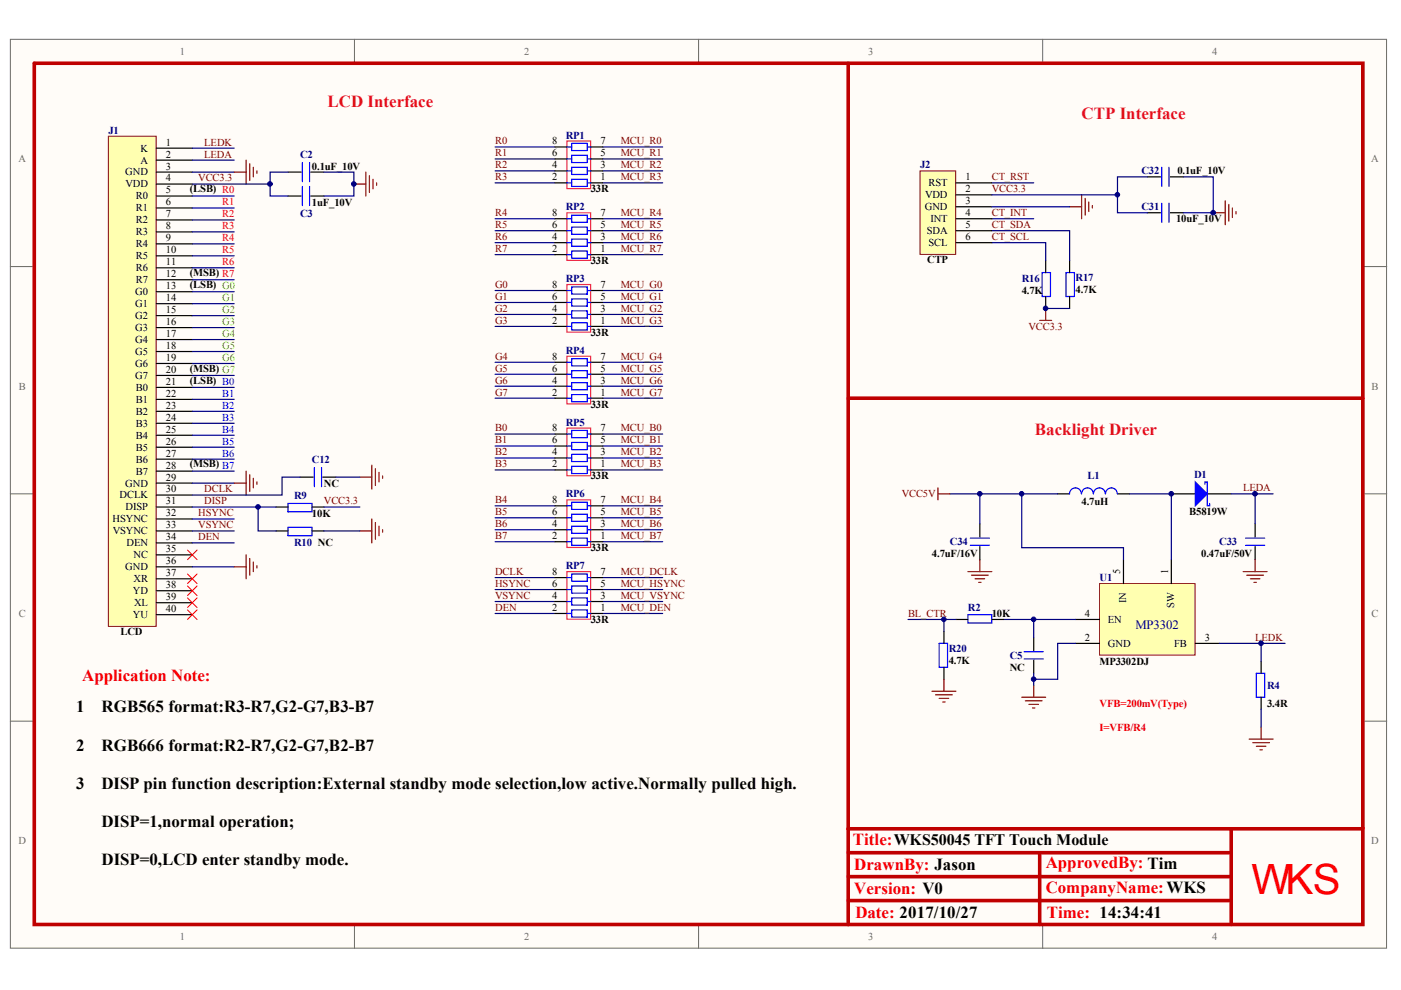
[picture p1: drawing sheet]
<svg xmlns="http://www.w3.org/2000/svg" width="297mm" height="210mm" viewBox="0 0 297 210" stroke-linecap="round" stroke-linejoin="round" font-family="sans-serif">
<g fill="#fffcf8" stroke="#696969" stroke-width=".21">
<path d="M2.2 8.3h291.8v192.7h-291.8z"/>
<path d="M7.3 13.4h281.6v182.6h-281.6z"/>
</g>
<path d="M75.2 8.3v5.1M148.1 8.3v5.1M221.1 8.3v5.1M2.2 56.5h5.1M289 56.5h5M2.2 104.7h5.1M289 104.7h5M2.2 152.9h5.1M289 152.9h5M75.2 196v5.1M148.1 196v5.1M221.1 196v5.1" fill="none" stroke="#696969" stroke-width=".21"/>
<g fill="none" stroke="#000080" stroke-width=".25">
<path d="M105 31.2h12.7M105 33.7h12.7M105 36.2h12.7M105 38.8h12.7M127.8 31.2h12.7M127.8 33.7h12.7M127.8 36.2h12.7M127.8 38.8h12.7M105 46.4h12.7M105 48.9h12.7M105 51.5h12.7M105 54h12.7"/>
<path d="M127.8 46.4h12.7M127.8 48.9h12.7M127.8 51.5h12.7M127.8 54h12.7M105 61.6h12.7M105 64.1h12.7M105 66.7h12.7M105 69.2h12.7M105 76.8h12.7M105 79.3h12.7M127.8 61.6h12.7M127.8 64.1h12.7"/>
<path d="M127.8 66.7h12.7M127.8 69.2h12.7M127.8 76.8h12.7M127.8 79.3h12.7M105 81.9h12.7M105 84.4h12.7M105 92h12.7M105 94.6h12.7M105 97.1h12.7M105 99.6h12.7M127.8 81.9h12.7M127.8 84.4h12.7"/>
<path d="M127.8 92h12.7M127.8 94.6h12.7M127.8 97.1h12.7M127.8 99.6h12.7"/>
</g>
<path d="M23 28.9h10.1v103.9h-10.1z" fill="#ffffb0" stroke="#800000" stroke-width=".21"/>
<g fill="none" stroke="#000" stroke-width=".25">
<path d="M33.2 31.4h7.6M33.2 34h7.6M33.2 36.5h7.6M33.2 39h7.6M61.1 36.5h2.8M65.9 36.5h2.8M33.2 41.6h7.6M33.2 44.1h7.6M33.2 46.6h7.6M33.2 49.2h7.6M33.2 51.7h7.6M33.2 54.2h7.6"/>
<path d="M33.2 56.8h7.6M33.2 59.3h7.6M61.1 41.6h2.8M65.9 41.6h2.8M33.2 61.9h7.6M33.2 64.4h7.6M33.2 66.9h7.6M33.2 69.5h7.6M33.2 72h7.6M33.2 74.5h7.6M33.2 77.1h7.6M33.2 79.6h7.6"/>
<path d="M33.2 82.1h7.6M33.2 84.7h7.6M33.2 87.2h7.6M33.2 89.7h7.6M33.2 92.3h7.6M33.2 94.8h7.6M33.2 97.4h7.6M33.2 99.9h7.6M33.2 102.4h7.6M33.2 105h7.6M33.2 107.5h7.6M33.2 110h7.6"/>
<path d="M33.2 112.6h7.6M33.2 115.1h7.6M33.2 117.6h7.6M58.5 107.5h2.6M58.5 112.6h2.6M63.6 101.2h2.8M66.1 107.5h2.6M66.1 112.6h2.6M68.4 101.2h2.8M33.2 120.2h7.6M33.2 122.7h7.6M33.2 125.3h7.6"/>
<path d="M33.2 127.8h7.6M33.2 130.3h7.6"/>
</g>
<g fill="none" stroke="#000080" stroke-width=".25">
<path d="M40.8 39h16.5v2.6h3.8M40.8 31.4h8.9M40.8 34h8.9M40.8 36.5h8.9M61.1 36.5h-3.8v2.5M68.7 36.5h6.3v5.1h-6.3M40.8 41.6h8.9M40.8 44.1h8.9M40.8 46.6h8.9M40.8 49.2h8.9M40.8 51.7h8.9M40.8 54.2h8.9"/>
<path d="M40.8 56.8h8.9M40.8 59.3h8.9M40.8 61.9h8.9M40.8 64.4h8.9M40.8 66.9h8.9M40.8 69.5h8.9M40.8 72h8.9M40.8 74.5h8.9M40.8 77.1h8.9M40.8 79.6h8.9M40.8 82.1h8.9M40.8 84.7h8.9"/>
<path d="M40.8 87.2h8.9M40.8 89.7h8.9M40.8 92.3h8.9M40.8 94.8h8.9M40.8 97.4h8.9M40.8 99.9h8.9M40.8 102.4h8.9M40.8 110h8.9M40.8 112.6h8.9M40.8 115.1h8.9M40.8 107.5h13.9M58.5 107.5h-3.8v5.1h3.8"/>
<path d="M63.6 101.2h-3.8v3.8h-19M68.7 112.6h7.6M68.7 107.5h7.6M71.2 101.2h5.1M40.8 120.2h8.9"/>
</g>
<g fill="none" stroke="#800000" stroke-width=".25">
<path d="M49.7 36.5h2.5M52.2 34v5M52.9 34.7v3.6M53.7 35.5v2M54.5 36.2v.5M75 39h2.6M77.6 36.5v5.1M78.3 37.2v3.6M79.1 38v2M79.8 38.8v.5M52.2 99.9v5.1M78.8 98.6v5.1"/>
<path d="M79.6 99.4v3.5M49.7 102.4h2.5M52.2 117.6v5.1M52.9 100.7v3.5M52.9 118.4v3.6M53.7 101.4v2M53.7 119.2v2M54.5 102.2v.5M54.5 119.9v.5M76.3 112.6h2.5M76.3 101.2h2.5M78.8 110v5.1"/>
<path d="M79.6 110.8v3.5M80.4 100.1v2.1M80.4 111.6v2M81.1 100.9v.5M81.1 112.3v.5M49.7 120.2h2.5"/>
</g>
<path d="M39.8 116.6l2 2.1M41.8 116.6l-2 2.1" fill="none" stroke="#f00" stroke-width=".21"/>
<path d="M64.1 34.5v4M64.1 39.5v4.1M65.6 34.5v4M65.6 39.5v4.1M66.7 99.1v4.1M68.2 99.1v4.1M61.1 106.7h5v1.8h-5zM61.1 111.8h5v1.8h-5z" fill="none" stroke="#00f" stroke-width=".25"/>
<path d="M120.2 29.9h5v10.1h-5z" fill="#fff" stroke="#da2467" stroke-width=".25"/>
<path d="M117.7 38.8h2.5M117.7 36.2h2.5M117.7 33.7h2.5M117.7 31.2h2.5M125.3 38.8h2.5M125.3 36.2h2.5M125.3 33.7h2.5M125.3 31.2h2.5" fill="none" stroke="#000" stroke-width=".25"/>
<path d="M120.2 38.8h1M120.2 36.2h1M120.2 33.7h1M120.2 31.2h1M121.2 38h3.3v1.5h-3.3zM121.2 35.5h3.3v1.5h-3.3zM121.2 32.9h3.3v1.6h-3.3zM121.2 30.4h3.3v1.5h-3.3zM124.5 38.8h.8M124.5 36.2h.8M124.5 33.7h.8M124.5 31.2h.8" fill="none" stroke="#00f" stroke-width=".25"/>
<path d="M120.2 45.1h5v10.1h-5z" fill="#fff" stroke="#da2467" stroke-width=".25"/>
<path d="M117.7 54h2.5M117.7 51.5h2.5M117.7 48.9h2.5M117.7 46.4h2.5M125.3 54h2.5M125.3 51.5h2.5M125.3 48.9h2.5M125.3 46.4h2.5" fill="none" stroke="#000" stroke-width=".25"/>
<path d="M120.2 54h1M120.2 51.5h1M120.2 48.9h1M120.2 46.4h1M121.2 53.2h3.3v1.5h-3.3zM121.2 50.7h3.3v1.5h-3.3zM121.2 48.2h3.3v1.5h-3.3zM121.2 45.6h3.3v1.5h-3.3zM124.5 54h.8M124.5 51.5h.8M124.5 48.9h.8M124.5 46.4h.8" fill="none" stroke="#00f" stroke-width=".25"/>
<path d="M120.2 60.3h5v10.1h-5z" fill="#fff" stroke="#da2467" stroke-width=".25"/>
<path d="M117.7 69.2h2.5M117.7 66.7h2.5M117.7 64.1h2.5M117.7 61.6h2.5M125.3 69.2h2.5M125.3 66.7h2.5M125.3 64.1h2.5M125.3 61.6h2.5" fill="none" stroke="#000" stroke-width=".25"/>
<path d="M120.2 69.2h1M120.2 66.7h1M120.2 64.1h1M120.2 61.6h1M121.2 68.4h3.3v1.6h-3.3zM121.2 65.9h3.3v1.5h-3.3zM121.2 63.4h3.3v1.5h-3.3zM121.2 60.8h3.3v1.6h-3.3zM124.5 69.2h.8M124.5 66.7h.8M124.5 64.1h.8M124.5 61.6h.8" fill="none" stroke="#00f" stroke-width=".25"/>
<path d="M120.2 75.5h5v10.1h-5z" fill="#fff" stroke="#da2467" stroke-width=".25"/>
<path d="M117.7 79.3h2.5M117.7 76.8h2.5M125.3 79.3h2.5M125.3 76.8h2.5M117.7 84.4h2.5M117.7 81.9h2.5M125.3 84.4h2.5M125.3 81.9h2.5" fill="none" stroke="#000" stroke-width=".25"/>
<path d="M120.2 79.3h1M120.2 76.8h1M121.2 78.6h3.3v1.5h-3.3zM121.2 76.1h3.3v1.5h-3.3zM124.5 79.3h.8M124.5 76.8h.8M120.2 84.4h1M120.2 81.9h1M121.2 83.7h3.3v1.5h-3.3zM121.2 81.1h3.3v1.5h-3.3zM124.5 84.4h.8M124.5 81.9h.8" fill="none" stroke="#00f" stroke-width=".25"/>
<path d="M120.2 90.8h5v10.1h-5z" fill="#fff" stroke="#da2467" stroke-width=".25"/>
<path d="M117.7 99.6h2.5M117.7 97.1h2.5M117.7 94.6h2.5M117.7 92h2.5M125.3 99.6h2.5M125.3 97.1h2.5M125.3 94.6h2.5M125.3 92h2.5" fill="none" stroke="#000" stroke-width=".25"/>
<path d="M120.2 99.6h1M120.2 97.1h1M120.2 94.6h1M120.2 92h1M121.2 98.9h3.3v1.5h-3.3zM121.2 96.3h3.3v1.6h-3.3zM121.2 93.8h3.3v1.5h-3.3zM121.2 91.3h3.3v1.5h-3.3zM124.5 99.6h.8M124.5 97.1h.8M124.5 94.6h.8M124.5 92h.8" fill="none" stroke="#00f" stroke-width=".25"/>
<path d="M233.1 123.7h20.3v15.2h-20.3z" fill="#ffffb0" stroke="#800000" stroke-width=".21"/>
<g fill="none" stroke="#000" stroke-width=".25">
<path d="M243.3 37.5h2.8M248.1 37.5h2.8M221.7 55.3v2.5M226.8 55.3v2.5M243.3 45.1h2.8M248.1 45.1h2.8M221.7 62.9v2.5M226.8 62.9v2.5M207.7 111.1v2.7M207.7 115.9v2.8M224.2 104.7h2.6M236.9 104.7h2.6"/>
<path d="M238.2 118.7v5M248.3 118.7v5M248.3 104.7h5.1M256 104.7h5M266.1 111.1v2.7M266.1 115.9v2.8M200.1 133.9v2.5M202.7 131.3h2.5M210.3 131.3h2.5M219.2 135.1v2.8M219.2 140v2.8M228 136.4h5.1"/>
<path d="M228 131.3h5.1M253.4 136.4h5.1M200.1 141.5v2.5M267.4 140.2v2.6M267.4 147.8v2.6"/>
</g>
<g fill="none" stroke="#00f" stroke-width=".25">
<path d="M246.3 35.5v4M247.8 35.5v4M220.9 57.8h1.8v5.1h-1.8zM226 57.8h1.8v5.1h-1.8zM246.3 43.1v4M247.8 43.1v4M205.7 114.1h4.1M205.7 115.6h4.1M229.3 104.7a1.26 1.26 0 0 0-1.3-1.3 1.26 1.26 0 0 0-1.2 1.3M231.8 104.7a1.24 1.24 0 0 0-1.2-1.3 1.24 1.24 0 0 0-1.3 1.3M234.3 104.7a1.26 1.26 0 0 0-1.2-1.3 1.26 1.26 0 0 0-1.3 1.3M236.9 104.7a1.24 1.24 0 0 0-1.3-1.3 1.24 1.24 0 0 0-1.2 1.3"/>
<path d="M255.5 102.7v-.5h.5v5h.5v-.5M264.1 114.1h4M264.1 115.6h4M199.1 136.4h1.8v5.1h-1.8zM205.2 130.3h5.1v1.8h-5.1zM217.1 138.2h4.1M217.1 139.7h4.1M266.4 142.8h1.7v5h-1.7z"/>
</g>
<g fill="none" stroke="#000080" stroke-width=".25">
<path d="M210.3 38.8h8.9M243.3 37.5h-6.4v7.6h6.4M250.9 37.5h6.3v7.6h-6.3M210.3 51.5h11.4v3.8M210.3 48.9h16.5v6.4M210.3 46.4h8.9M221.7 65.4h5.1M207.7 104.7v6.4M216.6 104.7h7.6M239.5 104.7h8.8v14M261 104.7h5.1v6.4M266.1 104.7h3.8"/>
<path d="M192.5 131.3h10.2M200.1 131.3v2.6M212.8 131.3h15.2M219.2 131.3v3.8M228 136.4h-3.8v7.6h-5M258.5 136.4h14M267.4 136.4v3.8M219.2 142.8v2.5"/>
</g>
<g fill="none" stroke="#800000" stroke-width=".25">
<path d="M226.8 43.8h2.5M229.3 41.3v5.1M230.1 42.1v3.5M230.8 42.8v2.1M231.6 43.6v.5M257.2 45.1h2.6M259.8 42.6v5M260.5 43.3v3.6M261.3 44.1v2M262.1 44.9v.5M220.4 67.9h2.6M221.7 65.4v2.5"/>
<path d="M207.7 118.7v2.5M266.1 118.7v2.5M205.2 121.2h5.1M206 122h3.5M206.7 122.7h2.1M207.5 123.5h.5M263.6 121.2h5.1M264.3 122h3.6M265.1 122.7h2M265.9 123.5h.5M197.6 146.6h5.1M198.4 147.3h3.5"/>
<path d="M199.1 148.1h2M199.9 148.8h.5M200.1 144v2.6M216.6 147.8h5.1M217.4 148.6h3.5M218.2 149.3h2M218.9 150.1h.5M219.2 145.3v2.5M264.8 156.7h5.1M265.6 157.5h3.6M266.4 158.2h2M267.1 159h.5"/>
<path d="M267.4 154.2v2.5"/>
</g>
<path d="M253.4 102.2l2.6 2.5-2.6 2.5z" fill="#00f" stroke="#00f" stroke-width=".25"/>
<path d="M195.1 36.2h7.5v17.7h-7.5z" fill="#ffffb0" stroke="#800000" stroke-width=".21"/>
<path d="M202.7 38.8h7.6M202.7 41.3h7.6M202.7 43.8h7.6M202.7 46.4h7.6M202.7 48.9h7.6M202.7 51.5h7.6M261 175.7h28v20.3h-109.2v-15.2h81.2M179.8 180.8v-5.1h81.2v20.3M179.8 185.9h81.2M179.8 190.9h81.2M220.4 180.8v15.2" fill="none" stroke="#000" stroke-width=".25"/>
<g fill="none" stroke="#000080" stroke-width=".25">
<path d="M210.3 43.8h16.5M210.3 41.3h26.6M105 107.2h12.7M105 109.8h12.7M105 112.3h12.7M105 114.9h12.7M127.8 107.2h12.7M127.8 109.8h12.7M127.8 112.3h12.7M127.8 114.9h12.7M201.4 104.7h15.2v11.4h21.6v2.6M105 122.5h12.7"/>
<path d="M105 125h12.7M105 127.5h12.7M105 130.1h12.7M127.8 122.5h12.7M127.8 125h12.7M127.8 127.5h12.7M127.8 130.1h12.7"/>
</g>
<path d="M39.8 121.7l2 2M39.8 124.2l2 2.1M39.8 126.8l2 2M39.8 129.3l2 2M41.8 121.7l-2 2M41.8 124.2l-2 2.1M41.8 126.8l-2 2M41.8 129.3l-2 2" fill="none" stroke="#f00" stroke-width=".21"/>
<path d="M198.9 103.4v2.6M198.9 104.7h2.5" fill="none" stroke="#800000" stroke-width=".25"/>
<path d="M120.2 106h5v10.1h-5z" fill="#fff" stroke="#da2467" stroke-width=".25"/>
<path d="M117.7 114.9h2.5M117.7 112.3h2.5M117.7 109.8h2.5M117.7 107.2h2.5M125.3 114.9h2.5M125.3 112.3h2.5M125.3 109.8h2.5M125.3 107.2h2.5" fill="none" stroke="#000" stroke-width=".25"/>
<path d="M120.2 114.9h1M120.2 112.3h1M120.2 109.8h1M120.2 107.2h1M121.2 114.1h3.3v1.5h-3.3zM121.2 111.6h3.3v1.5h-3.3zM121.2 109h3.3v1.5h-3.3zM121.2 106.5h3.3v1.5h-3.3zM124.5 114.9h.8M124.5 112.3h.8M124.5 109.8h.8M124.5 107.2h.8" fill="none" stroke="#00f" stroke-width=".25"/>
<path d="M120.2 121.2h5v10.1h-5z" fill="#fff" stroke="#da2467" stroke-width=".25"/>
<path d="M117.7 130.1h2.5M117.7 127.5h2.5M117.7 125h2.5M117.7 122.5h2.5M125.3 130.1h2.5M125.3 127.5h2.5M125.3 125h2.5M125.3 122.5h2.5" fill="none" stroke="#000" stroke-width=".25"/>
<path d="M120.2 130.1h1M120.2 127.5h1M120.2 125h1M120.2 122.5h1M121.2 129.3h3.3v1.5h-3.3zM121.2 126.8h3.3v1.5h-3.3zM121.2 124.2h3.3v1.6h-3.3zM121.2 121.7h3.3v1.5h-3.3zM124.5 130.1h.8M124.5 127.5h.8M124.5 125h.8M124.5 122.5h.8" fill="none" stroke="#00f" stroke-width=".25"/>
<path d="M179.8 13.4v182.6M179.8 84.4h109.2M179.8 175.7h109.2v20.3h-109.2M261 175.7v20.3M289 175.7v-162.3h-281.7v182.6h172.5M179.8 180.8h81.2M179.8 185.9h81.2M179.8 190.9h81.2M220.4 180.8v15.2" fill="none" stroke="#bf0000" stroke-width=".76"/>
<path d="M267.4 150.4v3.8" fill="none" stroke="#000080" stroke-width=".25"/>
<g fill="#000080" stroke="#000080" stroke-width=".21">
<circle cx="54.7" cy="107.5" r=".48"/>
<circle cx="57.2" cy="39" r=".49"/>
<circle cx="75" cy="39" r=".48"/>
<circle cx="200.1" cy="131.3" r=".48"/>
<circle cx="207.7" cy="104.7" r=".48"/>
<circle cx="216.6" cy="104.7" r=".48"/>
<circle cx="219.1" cy="144" r=".48"/>
<circle cx="219.1" cy="131.3" r=".48"/>
<circle cx="221.7" cy="65.4" r=".48"/>
<circle cx="236.9" cy="41.3" r=".48"/>
<circle cx="248.3" cy="104.7" r=".48"/>
<circle cx="257.2" cy="45.1" r=".48"/>
<circle cx="266.1" cy="104.7" r=".49"/>
<circle cx="267.4" cy="136.4" r=".48"/>
</g>
<text font-size="8.9" fill="#f00" x="265.4" y="189.6">WKS</text>
<g font-size="3.6" fill="#ee0e22">
<text x="69.4" y="22.7">LCD Interface</text>
<text x="229.3" y="25.2">CTP Interface</text>
<text x="219.4" y="92.2">Backlight Driver</text>
</g>
<g font-size="3.6" fill="#f00">
<text x="17.4" y="144.4">Application Note:</text>
<text x="180.8" y="179.2">Title:WKS50045 TFT Touch Module</text>
<text x="181.1" y="184.5">DrawnBy: Jason</text>
<text x="221.7" y="184">ApprovedBy: Tim</text>
<text x="181.1" y="189.6">Version: V0</text>
<text x="221.7" y="189.3">CompanyName:WKS</text>
<text x="181.4" y="194.6">Date: 2017/10/27</text>
<text x="222" y="194.6">Time: 14:34:41</text>
</g>
<g font-size="3.6">
<text x="16.2" y="151">1</text>
<text x="21.6" y="151">RGB565 format:R3-R7,G2-G7,B3-B7</text>
<text x="16.2" y="159.1">2</text>
<text x="21.6" y="159.1">RGB666 format:R2-R7,G2-G7,B2-B7</text>
<text x="16.2" y="167.2">3</text>
<text x="21.6" y="167.2">DISP pin function description:External standby mode selection,low active.Normally pulled high.</text>
<text x="21.5" y="175.4">DISP=1,normal operation;</text>
<text x="21.5" y="183.5">DISP=0,LCD enter standby mode.</text>
</g>
<text font-size="2.7" fill="#000080" x="240.7" y="133.3">MP3302</text>
<g font-size="2.3" fill="#000080">
<text x="23" y="28.4">J1</text>
<text x="119.9" y="29.4">RP1</text>
<text x="63.6" y="33.4">C2</text>
<text x="195.1" y="35.7">J2</text>
<text x="242" y="37">C32</text>
<text x="63.6" y="46.1">C3</text>
<text x="119.9" y="44.6">RP2</text>
<text x="242" y="44.6">C31</text>
<text x="119.9" y="59.8">RP3</text>
<text x="216.6" y="59.8">R16</text>
<text x="228" y="59.6">R17</text>
<text x="119.9" y="75">RP4</text>
<text x="119.9" y="90.2">RP5</text>
<text x="66.1" y="98.1">C12</text>
<text x="230.6" y="101.7">L1</text>
<text x="253.2" y="101.4">D1</text>
<text x="62.3" y="105.7">R9</text>
<text x="119.9" y="105.5">RP6</text>
<text x="62.3" y="115.9">R10 NC</text>
<text x="201.4" y="115.6">C34</text>
<text x="258.5" y="115.6">C33</text>
<text x="119.9" y="120.7">RP7</text>
<text x="233.1" y="123.2">U1</text>
<text x="205.2" y="129.5">R2</text>
<text x="201.1" y="138.2">R20</text>
<text x="214.1" y="139.7">C5</text>
<text x="268.7" y="146">R4</text>
</g>
<g font-size="2.3">
<text x="66.1" y="36">0.1uF_10V</text>
<text x="40.3" y="40.8">(LSB) R0</text>
<text x="125.3" y="40.8">33R</text>
<text x="249.6" y="37">0.1uF_10V</text>
<text x="66.1" y="43.6">1uF_10V</text>
<text x="249.4" y="47.1">10uF_10V</text>
<text x="40.3" y="58.5">(MSB) R7</text>
<text x="125.3" y="56">33R</text>
<text x="196.6" y="55.7">CTP</text>
<text x="40.3" y="61.1">(LSB) G0</text>
<text x="216.6" y="62.3">4.7K</text>
<text x="228" y="62.1">4.7K</text>
<text x="125.3" y="71.2">33R</text>
<text x="40.3" y="81.4">(LSB) B0</text>
<text x="40.3" y="78.8">(MSB) G7</text>
<text x="125.3" y="86.4">33R</text>
<text x="40.3" y="99.1">(MSB) B7</text>
<text x="125.3" y="101.7">33R</text>
<text x="68.7" y="103.2">NC</text>
<text x="229.3" y="107">4.7uH</text>
<text x="66.1" y="109.5">10K</text>
<text x="252.2" y="109.3">B5819W</text>
<text x="125.3" y="116.9">33R</text>
<text x="197.6" y="118.1">4.7uF/16V</text>
<text x="254.7" y="118.1">0.47uF/50V</text>
<text x="210.3" y="130.8">10K</text>
<text x="25.5" y="134.6">LCD</text>
<text x="125.3" y="132.1">33R</text>
<text x="201.1" y="140.7">4.7K</text>
<text x="214.1" y="142.2">NC</text>
<text x="233.1" y="141">MP3302DJ</text>
<text x="268.7" y="149.8">3.4R</text>
</g>
<g font-size="2.3" fill="#f00">
<text x="233.1" y="149.8">VFB=200mV(Type)</text>
<text x="233.1" y="154.9">I=VFB/R4</text>
</g>
<g font-size="2.2" fill="#696969">
<text x="38.2" y="11.6">1</text>
<text x="111.1" y="11.6">2</text>
<text x="184.1" y="11.6">3</text>
<text x="257" y="11.6">4</text>
<text x="3.9" y="34.4">A</text>
<text x="290.7" y="34.4">A</text>
<text x="4" y="82.6">B</text>
<text x="290.8" y="82.6">B</text>
<text x="4" y="130.8">C</text>
<text x="290.8" y="130.8">C</text>
<text x="3.9" y="179">D</text>
<text x="290.7" y="179">D</text>
<text x="38.2" y="199.3">1</text>
<text x="111.1" y="199.3">2</text>
<text x="184.1" y="199.3">3</text>
<text x="257" y="199.3">4</text>
</g>
<g font-size="2.2">
<text x="29.8" y="32.1">K</text>
<text x="29.8" y="34.7">A</text>
<text x="35.2" y="30.9">1</text>
<text x="35.2" y="33.4">2</text>
<text x="35.2" y="35.9">3</text>
<text x="117.1" y="35.7">4</text>
<text x="117.1" y="33.2">6</text>
<text x="117.1" y="30.6">8</text>
<text x="127.3" y="35.7">3</text>
<text x="127.3" y="33.2">5</text>
<text x="127.3" y="30.6">7</text>
<text x="26.6" y="37.2">GND</text>
<text x="26.6" y="39.7">VDD</text>
<text x="35.2" y="38.5">4</text>
<text x="35.2" y="41">5</text>
<text x="117.1" y="38.2">2</text>
<text x="127.3" y="38.2">1</text>
<text x="196.9" y="39.5">RST</text>
<text x="204.7" y="38.2">1</text>
<text x="204.7" y="40.8">2</text>
<text x="28.8" y="42.3">R0</text>
<text x="28.8" y="44.8">R1</text>
<text x="28.8" y="47.4">R2</text>
<text x="35.2" y="43.5">6</text>
<text x="35.2" y="46.1">7</text>
<text x="117.1" y="45.8">8</text>
<text x="127.3" y="45.8">7</text>
<text x="196.1" y="44.6">GND</text>
<text x="196.1" y="42">VDD</text>
<text x="197.3" y="47.1">INT</text>
<text x="204.7" y="43.3">3</text>
<text x="204.7" y="45.8">4</text>
<text x="28.8" y="49.9">R3</text>
<text x="28.8" y="52.4">R4</text>
<text x="35.2" y="48.6">8</text>
<text x="35.2" y="51.2">9</text>
<text x="35.2" y="53.7">10</text>
<text x="117.1" y="53.4">2</text>
<text x="117.1" y="50.9">4</text>
<text x="117.1" y="48.4">6</text>
<text x="127.3" y="53.4">1</text>
<text x="127.3" y="50.9">3</text>
<text x="127.3" y="48.4">5</text>
<text x="196.5" y="49.6">SDA</text>
<text x="196.8" y="52.2">SCL</text>
<text x="204.7" y="48.4">5</text>
<text x="204.7" y="50.9">6</text>
<text x="28.8" y="55">R5</text>
<text x="28.8" y="57.5">R6</text>
<text x="35.2" y="56.2">11</text>
<text x="35.2" y="58.8">12</text>
<text x="28.7" y="62.6">G0</text>
<text x="28.7" y="65.1">G1</text>
<text x="28.8" y="60">R7</text>
<text x="35.2" y="61.3">13</text>
<text x="35.2" y="63.8">14</text>
<text x="117.1" y="63.6">6</text>
<text x="117.1" y="61">8</text>
<text x="127.3" y="63.6">5</text>
<text x="127.3" y="61">7</text>
<text x="28.7" y="67.6">G2</text>
<text x="28.7" y="70.2">G3</text>
<text x="35.2" y="66.4">15</text>
<text x="35.2" y="68.9">16</text>
<text x="35.2" y="71.4">17</text>
<text x="117.1" y="68.7">2</text>
<text x="117.1" y="66.1">4</text>
<text x="127.3" y="68.7">1</text>
<text x="127.3" y="66.1">3</text>
<text x="28.7" y="72.7">G4</text>
<text x="28.7" y="75.3">G5</text>
<text x="28.7" y="77.8">G6</text>
<text x="35.2" y="74">18</text>
<text x="35.2" y="76.5">19</text>
<text x="117.1" y="76.3">8</text>
<text x="127.3" y="76.3">7</text>
<text x="28.7" y="80.3">G7</text>
<text x="28.8" y="82.9">B0</text>
<text x="35.2" y="79.1">20</text>
<text x="35.2" y="81.6">21</text>
<text x="117.1" y="83.9">2</text>
<text x="117.1" y="81.3">4</text>
<text x="117.1" y="78.8">6</text>
<text x="127.3" y="83.9">1</text>
<text x="127.3" y="81.3">3</text>
<text x="127.3" y="78.8">5</text>
<text x="28.8" y="85.4">B1</text>
<text x="28.8" y="87.9">B2</text>
<text x="35.2" y="84.1">22</text>
<text x="35.2" y="86.7">23</text>
<text x="35.2" y="89.2">24</text>
<text x="28.8" y="90.5">B3</text>
<text x="28.8" y="93">B4</text>
<text x="28.8" y="95.5">B5</text>
<text x="35.2" y="91.7">25</text>
<text x="35.2" y="94.3">26</text>
<text x="117.1" y="94">6</text>
<text x="117.1" y="91.5">8</text>
<text x="127.3" y="94">5</text>
<text x="127.3" y="91.5">7</text>
<text x="28.8" y="98.1">B6</text>
<text x="28.8" y="100.6">B7</text>
<text x="35.2" y="96.8">27</text>
<text x="35.2" y="99.3">28</text>
<text x="35.2" y="101.9">29</text>
<text x="117.1" y="99.1">2</text>
<text x="117.1" y="96.6">4</text>
<text x="127.3" y="99.1">1</text>
<text x="127.3" y="96.6">3</text>
<text x="25.3" y="105.7">DCLK</text>
<text x="26.6" y="103.1">GND</text>
<text x="35.2" y="104.4">30</text>
<text x="35.2" y="107">31</text>
<text x="117.1" y="106.7">8</text>
<text x="127.3" y="106.7">7</text>
<text x="23.9" y="110.8">HSYNC</text>
<text x="23.9" y="113.3">VSYNC</text>
<text x="26.6" y="108.2">DISP</text>
<text x="35.2" y="109.5">32</text>
<text x="35.2" y="112">33</text>
<text x="117.1" y="111.8">4</text>
<text x="117.1" y="109.2">6</text>
<text x="127.3" y="111.8">3</text>
<text x="127.3" y="109.2">5</text>
<text x="26.8" y="115.8">DEN</text>
<text x="28.3" y="118.4">NC</text>
<text x="35.2" y="114.6">34</text>
<text x="35.2" y="117.1">35</text>
<text x="35.2" y="119.6">36</text>
<text x="117.1" y="114.3">2</text>
<text x="127.3" y="114.3">1</text>
<text x="26.6" y="120.9">GND</text>
<text x="28.2" y="126">YD</text>
<text x="28.3" y="123.4">XR</text>
<text x="35.2" y="122.2">37</text>
<text x="35.2" y="124.7">38</text>
<text x="117.1" y="124.5">6</text>
<text x="117.1" y="121.9">8</text>
<text x="127.3" y="124.5">5</text>
<text x="127.3" y="121.9">7</text>
<text x="237.5" y="121.7" transform="rotate(-90 237.5 121.7)">5</text>
<text x="247.7" y="121.7" transform="rotate(-90 247.7 121.7)">1</text>
<text x="28.2" y="131">YU</text>
<text x="28.4" y="128.5">XL</text>
<text x="35.2" y="127.2">39</text>
<text x="35.2" y="129.8">40</text>
<text x="117.1" y="129.5">2</text>
<text x="117.1" y="127">4</text>
<text x="127.3" y="129.5">1</text>
<text x="127.3" y="127">3</text>
<text x="230" y="130.8">4</text>
<text x="238.8" y="127.9" transform="rotate(-90 238.8 127.9)">IN</text>
<text x="248.9" y="128.9" transform="rotate(-90 248.9 128.9)">SW</text>
<text x="230" y="135.9">2</text>
<text x="234.9" y="137.1">GND</text>
<text x="234.9" y="132.1">EN</text>
<text x="249" y="137.1">FB</text>
<text x="255.5" y="135.9">3</text>
</g>
<g font-size="2.2" fill="#800000">
<text x="43.3" y="33.4">LEDA</text>
<text x="43.3" y="30.9">LEDK</text>
<text x="105" y="30.6">R0</text>
<text x="105" y="33.2">R1</text>
<text x="105" y="35.7">R2</text>
<text x="131.6" y="30.6">MCU_R0</text>
<text x="131.6" y="33.2">MCU_R1</text>
<text x="131.6" y="35.7">MCU_R2</text>
<text x="42" y="38.5">VCC3.3</text>
<text x="105" y="38.2">R3</text>
<text x="131.6" y="38.2">MCU_R3</text>
<text x="210.3" y="40.8">VCC3.3</text>
<text x="210.3" y="38.2">CT_RST</text>
<text x="105" y="45.8">R4</text>
<text x="131.6" y="45.8">MCU_R4</text>
<text x="210.3" y="45.8">CT_INT</text>
<text x="105" y="48.4">R5</text>
<text x="105" y="50.9">R6</text>
<text x="105" y="53.4">R7</text>
<text x="131.6" y="48.4">MCU_R5</text>
<text x="131.6" y="50.9">MCU_R6</text>
<text x="131.6" y="53.4">MCU_R7</text>
<text x="210.3" y="50.9">CT_SCL</text>
<text x="210.3" y="48.4">CT_SDA</text>
<text x="105" y="61">G0</text>
<text x="105" y="63.6">G1</text>
<text x="131.6" y="61">MCU_G0</text>
<text x="131.6" y="63.6">MCU_G1</text>
<text x="105" y="66.1">G2</text>
<text x="105" y="68.7">G3</text>
<text x="131.6" y="66.1">MCU_G2</text>
<text x="131.6" y="68.7">MCU_G3</text>
<text x="218.1" y="69.9">VCC3.3</text>
<text x="105" y="76.3">G4</text>
<text x="131.6" y="76.3">MCU_G4</text>
<text x="105" y="78.8">G5</text>
<text x="105" y="81.3">G6</text>
<text x="105" y="83.9">G7</text>
<text x="131.6" y="78.8">MCU_G5</text>
<text x="131.6" y="81.3">MCU_G6</text>
<text x="131.6" y="83.9">MCU_G7</text>
<text x="105" y="91.5">B0</text>
<text x="105" y="94">B1</text>
<text x="131.6" y="91.5">MCU_B0</text>
<text x="131.6" y="94">MCU_B1</text>
<text x="105" y="96.6">B2</text>
<text x="105" y="99.1">B3</text>
<text x="131.6" y="96.6">MCU_B2</text>
<text x="131.6" y="99.1">MCU_B3</text>
<text x="43.3" y="104.4">DCLK</text>
<text x="43.3" y="107">DISP</text>
<text x="68.7" y="107">VCC3.3</text>
<text x="105" y="106.7">B4</text>
<text x="131.6" y="106.7">MCU_B4</text>
<text x="191.2" y="105.4">VCC5V</text>
<text x="263.6" y="104.2">LEDA</text>
<text x="42" y="109.5">HSYNC</text>
<text x="42" y="112">VSYNC</text>
<text x="105" y="109.2">B5</text>
<text x="105" y="111.8">B6</text>
<text x="131.6" y="109.2">MCU_B5</text>
<text x="131.6" y="111.8">MCU_B6</text>
<text x="42" y="114.6">DEN</text>
<text x="105" y="114.3">B7</text>
<text x="131.6" y="114.3">MCU_B7</text>
<text x="105" y="121.9">DCLK</text>
<text x="105" y="124.5">HSYNC</text>
<text x="131.6" y="121.9">MCU_DCLK</text>
<text x="131.6" y="124.5">MCU_HSYNC</text>
<text x="105" y="127">VSYNC</text>
<text x="105" y="129.5">DEN</text>
<text x="131.6" y="127">MCU_VSYNC</text>
<text x="131.6" y="129.5">MCU_DEN</text>
<text x="192.5" y="130.8">BL_CTR</text>
<text x="266.1" y="135.9">LEDK</text>
</g>
<g font-size="2.2" fill="#f00">
<text x="47.1" y="43.5">R1</text>
<text x="47.1" y="46.1">R2</text>
<text x="47.1" y="48.6">R3</text>
<text x="47.1" y="51.2">R4</text>
<text x="47.1" y="53.7">R5</text>
<text x="47.1" y="56.2">R6</text>
</g>
<g font-size="2.2" fill="#0f0">
<text x="47.1" y="63.8">G1</text>
<text x="47.1" y="66.4">G2</text>
<text x="47.1" y="68.9">G3</text>
<text x="47.1" y="71.4">G4</text>
<text x="47.1" y="74">G5</text>
<text x="47.1" y="76.5">G6</text>
</g>
<g font-size="2.2" fill="#00f">
<text x="47.1" y="84.1">B1</text>
<text x="47.1" y="86.7">B2</text>
<text x="47.1" y="89.2">B3</text>
<text x="47.1" y="91.7">B4</text>
<text x="47.1" y="94.3">B5</text>
<text x="47.1" y="96.8">B6</text>
</g>
</svg>
